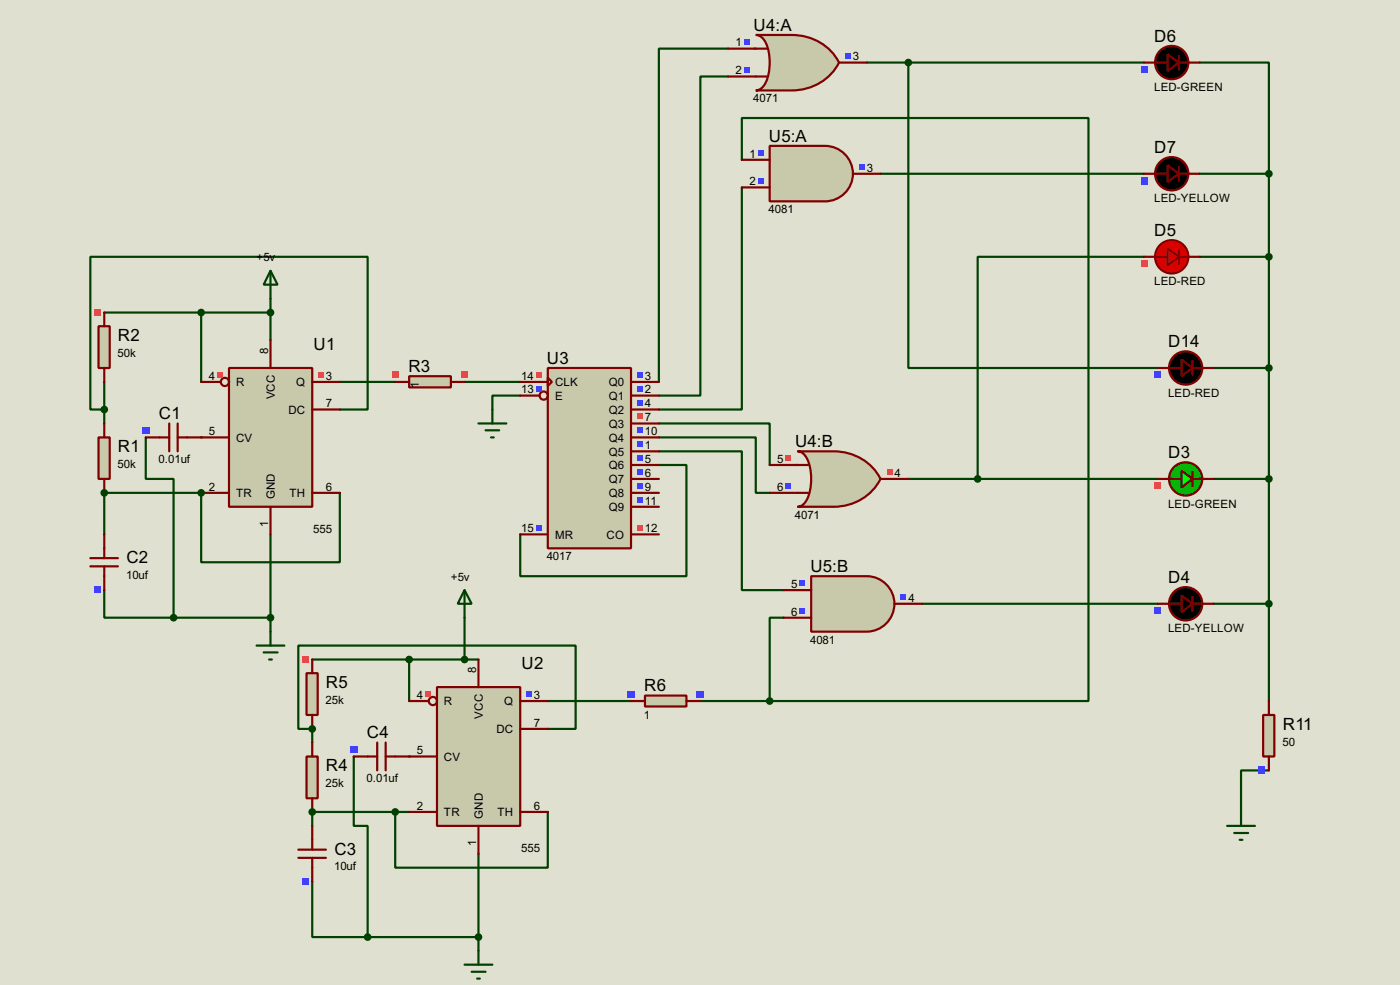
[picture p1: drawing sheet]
<svg xmlns="http://www.w3.org/2000/svg" width="256mm" height="180mm" viewBox="0 0 256 180" stroke-linecap="round" stroke-linejoin="round" font-family="sans-serif">
<path d="M0 0h256.5v180.3h-256.5z" fill="#e0e0d0"/>
<path d="M19.1 57.2h30.5M36.9 57.2v12.7M49.6 54.7v7.6" fill="none" stroke="#004000" stroke-width=".4"/>
<circle cx="36.9" cy="80.1" r=".2" fill="#004000"/>
<path d="M19.1 75h-2.5v-28h50.8v28h-5.1M19.1 69.9v7.6" fill="none" stroke="#004000" stroke-width=".4"/>
<circle cx="36.9" cy="90.2" r=".2" fill="#004000"/>
<path d="M19.1 90.2h17.8v12.7h25.4v-12.7" fill="none" stroke="#004000" stroke-width=".4"/>
<circle cx="19.1" cy="90.2" r=".2" fill="#004000"/>
<path d="M19.1 90.2v7.6M26.7 80.1v7.6h5.1v25.4M49.6 97.8v17.8M120.7 85.1h5.1v20.4h-30.5v-7.7M19.1 108v5.1h12.7M31.8 113.1h17.8M85.1 113.1v7.6h2.6M75 148.6h-2.6v10.2h28v-10.2" fill="none" stroke="#004000" stroke-width=".4"/>
<circle cx="75" cy="138.5" r=".2" fill="#004000"/>
<path d="M57.2 120.7h27.9M75 120.7v7.6M57.2 148.6h15.2" fill="none" stroke="#004000" stroke-width=".4"/>
<circle cx="57.2" cy="148.6" r=".2" fill="#004000"/>
<path d="M57.2 133.4v2.5M64.8 138.5v12.7h2.6v20.3M57.2 148.6v2.6M87.7 156.3v17.7M57.2 161.3v10.2h10.2M67.4 171.5h20.3" fill="none" stroke="#004000" stroke-width=".4"/>
<circle cx="57.2" cy="133.4" r=".2" fill="#004000"/>
<g fill="none" stroke="#004000" stroke-width=".4">
<path d="M133.4 8.9h-12.7v61M133.4 14h-5.1v58.4h-7.6M158.8 11.5h50.8M166.4 11.5v55.9h45.7M219.8 11.5h12.7v20.3M135.9 34.3v40.7h-15.2M135.9 29.3v-7.7h63.5v106.7h-58.4M161.3 31.8h48.3M219.8 31.8h12.7M232.5 31.8v96.5M49.6 49.6l1.3 2.5h-2.6zM49.6 49.6v5.1"/>
<path d="M209.6 47h-30.5v40.7M219.8 47h12.7M62.3 69.9h10.1M85.1 69.9h10.2M95.3 72.4h-5.1v2.6M120.7 77.5h20.3v7.6M222.3 67.4h10.2M120.7 80.1h17.8v10.1h2.5M120.7 82.6h15.2v25.4h7.7M166.4 87.7h45.7M222.3 87.7h10.2M143.6 113.1h-2.6v15.2"/>
<path d="M169 110.5h43.1M222.3 110.5h10.2M57.2 133.4h-2.5v-15.2h50.8v15.2h-5.1M100.4 128.3h15.2M128.3 128.3h12.7M232.5 141h-5.1v7.6"/>
</g>
<circle cx="49.5" cy="57.2" r=".5" fill="#004000" stroke="#004000" stroke-width=".4"/>
<path d="M18.1 80.1h2v7.6h-2z" fill="#c8c8aa" stroke="#800000" stroke-width=".4"/>
<path d="M19.1 77.5v2.6M19.1 87.7v2.5" fill="none" stroke="#800000" stroke-width=".4"/>
<path d="M18.1 59.7h2v7.7h-2z" fill="#c8c8aa" stroke="#800000" stroke-width=".4"/>
<path d="M19.1 57.2v2.5M19.1 67.4v2.5" fill="none" stroke="#800000" stroke-width=".4"/>
<path d="M17.2 56.6h1.3v1.2h-1.3z" fill="#ff4040"/>
<circle cx="36.8" cy="57.2" r=".5" fill="#004000" stroke="#004000" stroke-width=".4"/>
<path d="M47 118.2h5.1M48.3 119.4h2.6M49.6 115.6v2.6M49.3 120.7h.5" fill="none" stroke="#004000" stroke-width=".4"/>
<path d="M31 77.5v5.1M32.6 77.5v5.1M26.7 80.1h4.3M32.6 80.1h4.3" fill="none" stroke="#800000" stroke-width=".4"/>
<path d="M26.1 78.2h1.3v1.2h-1.3z" fill="#4040ff"/>
<path d="M42 67.4h15.2v25.4h-15.2z" fill="#c8c8aa" stroke="#800000" stroke-width=".4"/>
<g fill="none" stroke="#800000" stroke-width=".4">
<path d="M36.9 69.9h3.5M49.6 62.3v5.1M57.2 69.9h5.1M57.2 75h5.1M36.9 90.2h5.1M36.9 80.1h5.1M49.6 92.8v5M57.2 90.2h5.1"/>
<circle cx="41.2" cy="69.9" r=".75"/>
</g>
<g fill="#ff4040">
<path d="M39.8 68.1h1v1h-1z"/>
<path d="M58.3 68.1h1.1v1h-1.1z"/>
</g>
<g fill="#004000" stroke="#004000" stroke-width=".4">
<circle cx="19.1" cy="75" r=".5"/>
<circle cx="36.8" cy="90.2" r=".5"/>
</g>
<path d="M19.1 97.8v4.4M16.6 102.2h5M16.6 103.7h5M19.1 103.7v4.3" fill="none" stroke="#800000" stroke-width=".4"/>
<path d="M17.2 107.4h1.3v1.2h-1.3z" fill="#4040ff"/>
<g fill="#004000" stroke="#004000" stroke-width=".4">
<circle cx="19.1" cy="90.2" r=".5"/>
<circle cx="49.5" cy="113.1" r=".5"/>
<circle cx="31.8" cy="113.1" r=".5"/>
</g>
<path d="M100.4 67.4h15.2v33h-15.2z" fill="#c8c8aa" stroke="#800000" stroke-width=".4"/>
<g fill="none" stroke="#800000" stroke-width=".4">
<path d="M95.3 69.9h5.1M95.3 72.4h3.6M100.4 69.1l.7 .8-.7 .8zM115.6 69.9h5.1M115.6 72.4h5.1M115.6 75h5.1M115.6 77.5h5.1M95.3 97.8h5.1M115.6 97.8h5.1M115.6 80.1h5.1M115.6 82.6h5.1M115.6 85.1h5.1"/>
<path d="M115.6 87.7h5.1M115.6 90.2h5.1M115.6 92.8h5.1"/>
<circle cx="99.6" cy="72.4" r=".75"/>
</g>
<path d="M98.2 68.1h1v1h-1z" fill="#ff4040"/>
<g fill="#4040ff">
<path d="M98.2 70.7h1v1h-1z"/>
<path d="M98.2 96.1h1v1h-1z"/>
</g>
<path d="M116.8 96.1h1v1h-1z" fill="#ff4040"/>
<g fill="#4040ff">
<path d="M116.8 68.1h1v1h-1z"/>
<path d="M116.8 70.7h1v1h-1z"/>
<path d="M116.8 73.2h1v1h-1z"/>
</g>
<path d="M116.8 75.7h1v1.1h-1z" fill="#ff4040"/>
<g fill="#4040ff">
<path d="M116.8 78.3h1v1h-1z"/>
<path d="M116.8 80.8h1v1h-1z"/>
<path d="M116.8 83.4h1v1h-1z"/>
<path d="M116.8 85.9h1v1h-1z"/>
<path d="M116.8 88.4h1v1.1h-1z"/>
<path d="M116.8 91h1v1h-1z"/>
</g>
<path d="M85.1 108l1.3 2.5h-2.5zM85.1 108v5.1" fill="none" stroke="#004000" stroke-width=".4"/>
<path d="M56.2 138.5h2v7.6h-2z" fill="#c8c8aa" stroke="#800000" stroke-width=".4"/>
<path d="M57.2 135.9v2.6M54.7 155.5h5M54.7 157h5M57.2 146.1v2.5M57.2 151.2v4.3M57.2 157v4.3" fill="none" stroke="#800000" stroke-width=".4"/>
<g fill="#004000" stroke="#004000" stroke-width=".4">
<circle cx="85.1" cy="120.7" r=".5"/>
<circle cx="72.4" cy="148.6" r=".5"/>
</g>
<path d="M55.3 160.7h1.3v1.3h-1.3z" fill="#4040ff"/>
<path d="M64.8 138.5h4.3M69.1 135.9v5.1M70.7 135.9v5.1M70.7 138.5h4.3" fill="none" stroke="#800000" stroke-width=".4"/>
<path d="M64.2 136.6h1.3v1.2h-1.3z" fill="#4040ff"/>
<path d="M80.1 125.8h15.2v25.4h-15.2z" fill="#c8c8aa" stroke="#800000" stroke-width=".4"/>
<g fill="none" stroke="#800000" stroke-width=".4">
<path d="M75 128.3h3.5M75 138.5h5.1M87.7 120.7v5.1M95.3 128.3h5.1M95.3 133.4h5.1M75 148.6h5.1M87.7 151.2v5.1M95.3 148.6h5.1"/>
<circle cx="79.3" cy="128.3" r=".75"/>
</g>
<path d="M77.9 126.5h1v1.1h-1z" fill="#ff4040"/>
<path d="M96.4 126.5h1.1v1.1h-1.1z" fill="#4040ff"/>
<path d="M56.2 123.2h2v7.7h-2z" fill="#c8c8aa" stroke="#800000" stroke-width=".4"/>
<path d="M57.2 120.7v2.5M57.2 130.9v2.5" fill="none" stroke="#800000" stroke-width=".4"/>
<path d="M55.3 120.1h1.3v1.2h-1.3z" fill="#ff4040"/>
<g fill="#004000" stroke="#004000" stroke-width=".4">
<circle cx="74.9" cy="120.7" r=".5"/>
<circle cx="57.2" cy="148.6" r=".5"/>
<circle cx="87.6" cy="171.5" r=".5"/>
<circle cx="67.3" cy="171.5" r=".5"/>
<circle cx="57.2" cy="133.4" r=".5"/>
</g>
<path d="M87.7 77.5h5.1M89 78.8h2.5M90.2 75v2.5M90 80.1h.5M85.1 176.6h5.1M86.4 177.9h2.6M87.4 179.1h.5M87.7 174v2.6" fill="none" stroke="#004000" stroke-width=".4"/>
<path d="M146.1 82.6h6.6a9.4 9.4 0 0 1 8.6 5.1 9.5 9.5 0 0 1-8.6 5.1h-6.6a2.17 2.17 0 0 0 1.8-1.5 9.3 9.3 0 0 0-.3-7.8l-1-.8z" fill-rule="evenodd" fill="#c8c8aa" stroke="#800000" stroke-width=".4"/>
<path d="M141 85.1h7.1M141 90.2h7.1M161.3 87.7h5.1" fill="none" stroke="#800000" stroke-width=".4"/>
<path d="M143.9 83.4h1.1v1h-1.1z" fill="#ff4040"/>
<path d="M143.9 88.4h1.1v1.1h-1.1z" fill="#4040ff"/>
<path d="M162.5 85.9h1v1h-1z" fill="#ff4040"/>
<g fill="#000" stroke="#800000" stroke-width=".4">
<path d="M216.5 65.8l2 1.6-2 1.5z"/>
<circle cx="217.2" cy="67.4" r="3.1"/>
</g>
<path d="M212.1 67.4h4.4M218.5 66.1v2.5M218.5 67.4h3.8" fill="none" stroke="#800000" stroke-width=".4"/>
<path d="M211.5 68h1.3v1.3h-1.3z" fill="#4040ff"/>
<path d="M231.4 130.9h2.1v7.6h-2.1z" fill="#c8c8aa" stroke="#800000" stroke-width=".4"/>
<path d="M232.5 128.3v2.6M232.5 138.5v2.5" fill="none" stroke="#800000" stroke-width=".4"/>
<path d="M230.6 140.4h1.2v1.3h-1.2z" fill="#4040ff"/>
<path d="M224.8 151.2h5.1M226.1 152.5h2.6M227.1 153.7h.5M227.4 148.6v2.6" fill="none" stroke="#004000" stroke-width=".4"/>
<circle cx="217.2" cy="87.7" r="3.1" fill="#00b500" stroke="#800000" stroke-width=".4"/>
<path d="M214.2 87.7h2.3M218.5 86.4v2.6M218.5 87.7h1.8" fill="none" stroke="#800000" stroke-width=".4"/>
<path d="M216.5 86.2l2 1.5-2 1.5z" fill="#0f0" stroke="#800000" stroke-width=".4"/>
<path d="M212.1 87.7h2.6M219.8 87.7h2.5" fill="none" stroke="#800000" stroke-width=".4"/>
<path d="M211.5 88.3h1.3v1.3h-1.3z" fill="#ff4040"/>
<g fill="#000" stroke="#800000" stroke-width=".4">
<path d="M216.5 109l2 1.5-2 1.6z"/>
<circle cx="217.2" cy="110.5" r="3.1"/>
</g>
<path d="M212.1 110.5h4.4M218.5 109.3v2.5M218.5 110.5h3.8" fill="none" stroke="#800000" stroke-width=".4"/>
<path d="M216.2 110.5h2M216.7 110h1v1.1h-1zM217.2 109.5v2.1" fill="none" stroke="#000040" stroke-width=".2"/>
<path d="M211.5 111.2h1.3v1.2h-1.3z" fill="#4040ff"/>
<circle cx="214.6" cy="47" r="3.1" fill="#d50000" stroke="#800000" stroke-width=".4"/>
<path d="M211.6 47h2.3M216 45.8v2.5M216 47h1.7" fill="none" stroke="#800000" stroke-width=".4"/>
<path d="M213.9 45.5l2.1 1.5-2.1 1.6z" fill="#f00" stroke="#800000" stroke-width=".4"/>
<path d="M209.6 47h2.5M217.2 47h2.6" fill="none" stroke="#800000" stroke-width=".4"/>
<path d="M209 47.7h1.2v1.2h-1.2z" fill="#ff4040"/>
<g fill="#004000" stroke="#004000" stroke-width=".4">
<circle cx="232.4" cy="67.4" r=".5"/>
<circle cx="232.4" cy="87.7" r=".5"/>
</g>
<path d="M148.6 105.5h10.2a5.1 5.1 0 0 1 5.1 5 5.1 5.1 0 0 1-5.1 5.1h-10.2z" fill-rule="evenodd" fill="#c8c8aa" stroke="#800000" stroke-width=".4"/>
<path d="M143.6 108h5M143.6 113.1h5M163.9 110.5h5.1" fill="none" stroke="#800000" stroke-width=".4"/>
<g fill="#4040ff">
<path d="M146.5 106.2h1v1h-1z"/>
<path d="M146.5 111.3h1v1h-1z"/>
<path d="M165 108.8h1v1h-1z"/>
</g>
<circle cx="232.4" cy="110.5" r=".5" fill="#004000" stroke="#004000" stroke-width=".4"/>
<path d="M138.5 6.4h6.6a9.5 9.5 0 0 1 8.6 5.1 9.5 9.5 0 0 1-8.6 5.1h-6.6a2.2 2.2 0 0 0 1.8-1.5 9.2 9.2 0 0 0-.4-7.8l-.9-.8z" fill-rule="evenodd" fill="#c8c8aa" stroke="#800000" stroke-width=".4"/>
<path d="M133.4 8.9h7.1M133.4 14h7.1M153.7 11.5h5.1" fill="none" stroke="#800000" stroke-width=".4"/>
<g fill="#4040ff">
<path d="M136.3 7.2h1v1h-1z"/>
<path d="M136.3 12.2h1v1.1h-1z"/>
<path d="M154.9 9.7h1v1h-1z"/>
</g>
<path d="M141 26.7h10.2a5.1 5.1 0 0 1 5.1 5.1 5.1 5.1 0 0 1-5.1 5.1h-10.2z" fill-rule="evenodd" fill="#c8c8aa" stroke="#800000" stroke-width=".4"/>
<path d="M135.9 29.3h5.1M135.9 34.3h5.1M156.3 31.8h5" fill="none" stroke="#800000" stroke-width=".4"/>
<g fill="#4040ff">
<path d="M138.9 27.5h1v1h-1z"/>
<path d="M138.9 32.6h1v1h-1z"/>
<path d="M157.4 30h1v1h-1z"/>
</g>
<g fill="#000" stroke="#800000" stroke-width=".4">
<path d="M213.9 10l2.1 1.5-2.1 1.5z"/>
<circle cx="214.6" cy="11.5" r="3.1"/>
</g>
<path d="M209.6 11.5h4.3M216 10.2v2.6M216 11.5h3.8" fill="none" stroke="#800000" stroke-width=".4"/>
<path d="M209 12.1h1.2v1.3h-1.2z" fill="#4040ff"/>
<circle cx="232.4" cy="47" r=".5" fill="#004000" stroke="#004000" stroke-width=".4"/>
<g fill="#000" stroke="#800000" stroke-width=".4">
<path d="M213.9 30.3l2.1 1.5-2.1 1.5z"/>
<circle cx="214.6" cy="31.8" r="3.1"/>
</g>
<path d="M209.6 31.8h4.3M216 30.5v2.6M216 31.8h3.8" fill="none" stroke="#800000" stroke-width=".4"/>
<path d="M213.7 31.8h2M214.2 31.3h1v1h-1zM214.7 30.8v2" fill="none" stroke="#000040" stroke-width=".2"/>
<path d="M209 32.4h1.2v1.3h-1.2z" fill="#4040ff"/>
<circle cx="232.4" cy="31.8" r=".5" fill="#004000" stroke="#004000" stroke-width=".4"/>
<path d="M118.2 127.3h7.6v2h-7.6z" fill="#c8c8aa" stroke="#800000" stroke-width=".4"/>
<path d="M115.6 128.3h2.6M125.8 128.3h2.5" fill="none" stroke="#800000" stroke-width=".4"/>
<g fill="#4040ff">
<path d="M115 126.4h1.3v1.3h-1.3z"/>
<path d="M127.7 126.4h1.3v1.3h-1.3z"/>
</g>
<g fill="#004000" stroke="#004000" stroke-width=".4">
<circle cx="141" cy="128.3" r=".5"/>
<circle cx="166.4" cy="11.5" r=".5"/>
<circle cx="179.1" cy="87.7" r=".5"/>
</g>
<path d="M75 68.9h7.6v2h-7.6z" fill="#c8c8aa" stroke="#800000" stroke-width=".4"/>
<path d="M72.4 69.9h2.6M82.6 69.9h2.5" fill="none" stroke="#800000" stroke-width=".4"/>
<g fill="#ff4040">
<path d="M71.8 68h1.3v1.3h-1.3z"/>
<path d="M84.5 68h1.3v1.3h-1.3z"/>
</g>
<g font-size="3.5">
<text x="138.1" y="5.6">U4:A</text>
<text x="211.5" y="7.6">D6</text>
<text x="140.9" y="25.9">U5:A</text>
<text x="211.5" y="27.9">D7</text>
<text x="211.5" y="43.2">D5</text>
<text x="21.6" y="62.4">R2</text>
<text x="57.5" y="64">U1</text>
<text x="214" y="63.5">D14</text>
<text x="74.8" y="68.1">R3</text>
<text x="100.2" y="66.6">U3</text>
<text x="29.1" y="76.7">C1</text>
<text x="21.6" y="82.8">R1</text>
<text x="145.7" y="81.8">U4:B</text>
<text x="214" y="83.8">D3</text>
<text x="23.2" y="103.1">C2</text>
<text x="148.5" y="104.7">U5:B</text>
<text x="214" y="106.7">D4</text>
<text x="59.7" y="125.9">R5</text>
<text x="95.6" y="122.4">U2</text>
<text x="118" y="126.5">R6</text>
<text x="67.2" y="135.1">C4</text>
<text x="235" y="133.6">R11</text>
<text x="59.7" y="141.2">R4</text>
<text x="61.3" y="156.4">C3</text>
</g>
<g font-size="2.4">
<text x="134.8" y="8.5">1</text>
<text x="156.3" y="11.1">3</text>
<text x="134.8" y="13.6">2</text>
<text x="211.4" y="16.7">LED-GREEN</text>
<text x="138" y="18.7">4071</text>
<text x="137.3" y="28.9">1</text>
<text x="137.3" y="33.9">2</text>
<text x="158.8" y="31.4">3</text>
<text x="140.8" y="39.1">4081</text>
<text x="211.4" y="37">LED-YELLOW</text>
<text x="47" y="47.8">+5v</text>
<text x="211.4" y="52.2">LED-RED</text>
<text x="21.6" y="65.4">50k</text>
<text x="49.2" y="64.8" transform="rotate(-90 49.2 64.8)">8</text>
<text x="38.3" y="69.5">4</text>
<text x="43.2" y="70.7">R</text>
<text x="54.2" y="70.7">Q</text>
<text x="59.7" y="69.5">3</text>
<text x="76.8" y="71.1" transform="rotate(-90 76.8 71.1)">1</text>
<text x="95.5" y="69.5">14</text>
<text x="95.5" y="72">13</text>
<text x="101.7" y="70.7">CLK</text>
<text x="111.5" y="70.7">Q0</text>
<text x="118.2" y="69.5">3</text>
<text x="118.2" y="72">2</text>
<text x="50.4" y="73.1" transform="rotate(-90 50.4 73.1)">VCC</text>
<text x="52.8" y="75.8">DC</text>
<text x="59.7" y="74.6">7</text>
<text x="101.7" y="73.2">E</text>
<text x="111.5" y="73.2">Q1</text>
<text x="111.5" y="75.8">Q2</text>
<text x="118.2" y="74.6">4</text>
<text x="118.2" y="77.1">7</text>
<text x="214" y="72.6">LED-RED</text>
<text x="38.3" y="79.7">5</text>
<text x="43.2" y="80.8">CV</text>
<text x="111.5" y="78.3">Q3</text>
<text x="111.5" y="80.8">Q4</text>
<text x="111.5" y="83.4">Q5</text>
<text x="118.2" y="79.7">10</text>
<text x="118.2" y="82.2">1</text>
<text x="21.6" y="85.7">50k</text>
<text x="29.1" y="84.8">0.01uf</text>
<text x="38.3" y="89.8">2</text>
<text x="59.7" y="89.8">6</text>
<text x="111.5" y="85.9">Q6</text>
<text x="111.5" y="88.5">Q7</text>
<text x="118.2" y="84.7">5</text>
<text x="118.2" y="87.3">6</text>
<text x="118.2" y="89.8">9</text>
<text x="142.4" y="84.7">5</text>
<text x="142.4" y="89.8">6</text>
<text x="163.9" y="87.3">4</text>
<text x="43.2" y="91">TR</text>
<text x="50.4" y="91.4" transform="rotate(-90 50.4 91.4)">GND</text>
<text x="53" y="91">TH</text>
<text x="111.5" y="91">Q8</text>
<text x="111.5" y="93.6">Q9</text>
<text x="118.2" y="92.4">11</text>
<text x="145.6" y="95">4071</text>
<text x="214" y="92.9">LED-GREEN</text>
<text x="49.1" y="96.5" transform="rotate(-90 49.1 96.5)">1</text>
<text x="57.4" y="97.5">555</text>
<text x="95.5" y="97.4">15</text>
<text x="101.7" y="98.6">MR</text>
<text x="111.1" y="98.6">CO</text>
<text x="118.2" y="97.4">12</text>
<text x="23.1" y="106">10uf</text>
<text x="82.6" y="106.3">+5v</text>
<text x="100.2" y="102.6">4017</text>
<text x="145" y="107.6">5</text>
<text x="145" y="112.7">6</text>
<text x="166.4" y="110.1">4</text>
<text x="148.4" y="117.8">4081</text>
<text x="214" y="115.8">LED-YELLOW</text>
<text x="87.3" y="123.2" transform="rotate(-90 87.3 123.2)">8</text>
<text x="59.7" y="128.9">25k</text>
<text x="76.4" y="127.9">4</text>
<text x="81.3" y="129.1">R</text>
<text x="88.5" y="131.6" transform="rotate(-90 88.5 131.6)">VCC</text>
<text x="92.3" y="129.1">Q</text>
<text x="97.8" y="127.9">3</text>
<text x="118" y="131.5">1</text>
<text x="90.9" y="134.2">DC</text>
<text x="97.8" y="133">7</text>
<text x="235" y="136.5">50</text>
<text x="67.2" y="143.2">0.01uf</text>
<text x="76.4" y="138.1">5</text>
<text x="81.3" y="139.3">CV</text>
<text x="59.7" y="144.1">25k</text>
<text x="76.4" y="148.2">2</text>
<text x="81.3" y="149.4">TR</text>
<text x="88.5" y="149.9" transform="rotate(-90 88.5 149.9)">GND</text>
<text x="91.1" y="149.4">TH</text>
<text x="97.8" y="148.2">6</text>
<text x="87.3" y="154.9" transform="rotate(-90 87.3 154.9)">1</text>
<text x="95.5" y="155.9">555</text>
<text x="61.2" y="159.3">10uf</text>
</g>
</svg>
